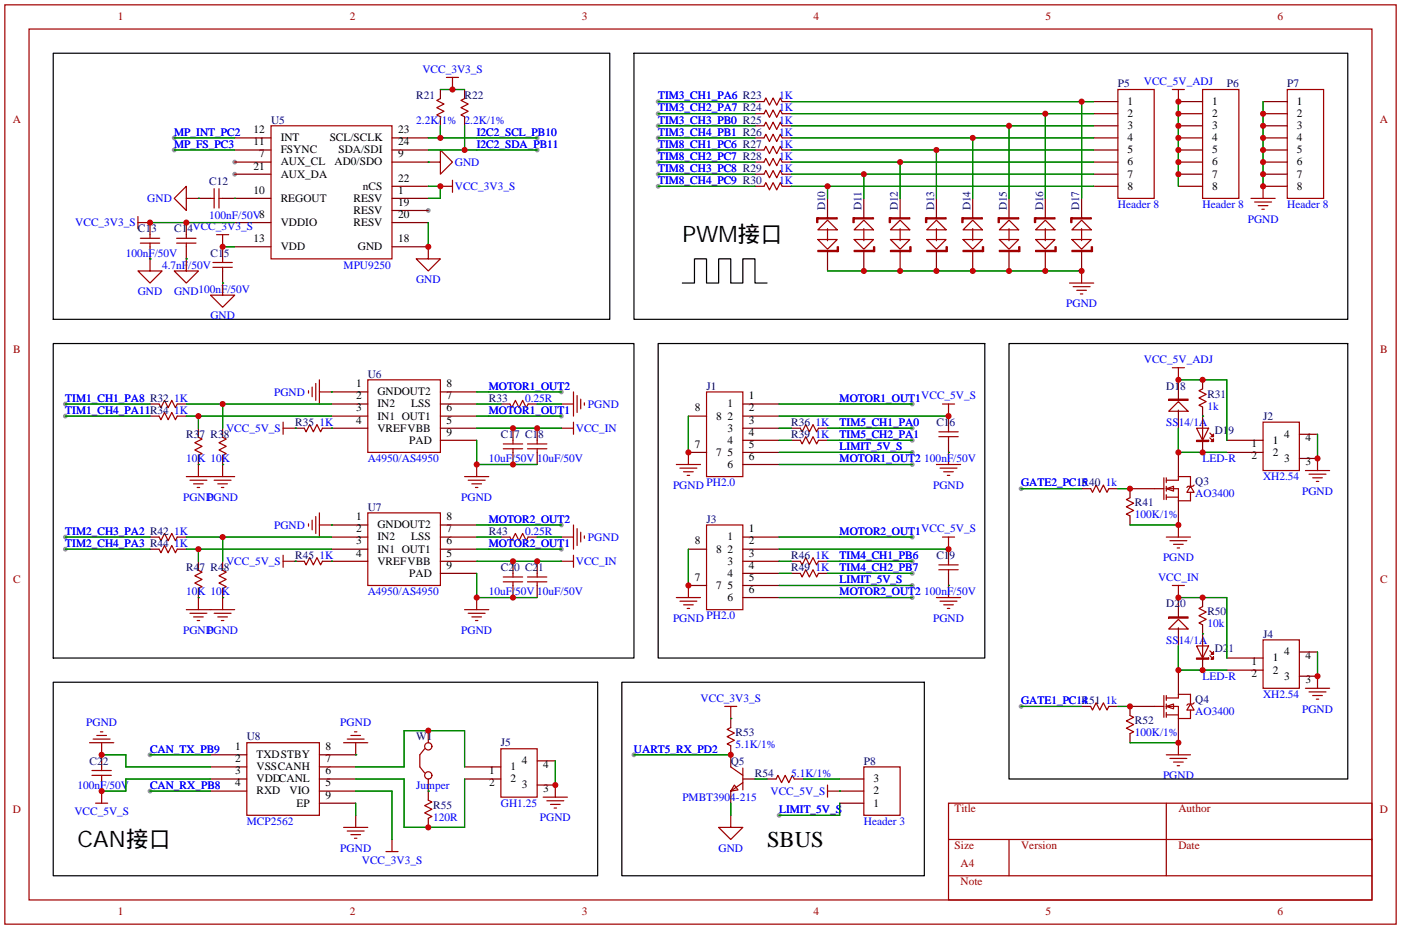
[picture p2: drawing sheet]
<svg xmlns="http://www.w3.org/2000/svg" width="294mm" height="195mm" viewBox="0 0 294 195" stroke-linecap="round" stroke-linejoin="round" font-family="sans-serif">
<g fill="#999">
<circle cx="49.3" cy="34" r=".51"/>
<circle cx="89.9" cy="44.2" r=".51"/>
<circle cx="49.3" cy="36.6" r=".51"/>
<circle cx="31.5" cy="158.5" r=".51"/>
<circle cx="31.5" cy="166.1" r=".51"/>
<circle cx="36.6" cy="29" r=".51"/>
<circle cx="36.6" cy="31.5" r=".51"/>
<circle cx="112.8" cy="29" r=".51"/>
<circle cx="112.8" cy="31.5" r=".51"/>
<circle cx="163.6" cy="171.2" r=".51"/>
<circle cx="133.1" cy="158.5" r=".51"/>
<circle cx="117.9" cy="87.4" r=".51"/>
<circle cx="117.9" cy="115.3" r=".51"/>
<circle cx="117.9" cy="82.3" r=".51"/>
<circle cx="117.9" cy="110.2" r=".51"/>
<circle cx="13.7" cy="84.8" r=".51"/>
<circle cx="13.7" cy="87.4" r=".51"/>
<circle cx="13.7" cy="112.8" r=".51"/>
<circle cx="13.7" cy="115.3" r=".51"/>
<circle cx="138.2" cy="21.3" r=".51"/>
<circle cx="138.2" cy="23.9" r=".51"/>
<circle cx="138.2" cy="26.4" r=".51"/>
<circle cx="138.2" cy="29" r=".51"/>
<circle cx="138.2" cy="31.5" r=".51"/>
<circle cx="138.2" cy="34" r=".51"/>
<circle cx="138.2" cy="36.6" r=".51"/>
<circle cx="138.2" cy="39.1" r=".51"/>
<circle cx="214.4" cy="102.6" r=".51"/>
<circle cx="214.4" cy="148.3" r=".51"/>
<circle cx="191.5" cy="84.8" r=".51"/>
<circle cx="191.5" cy="97.5" r=".51"/>
<circle cx="191.5" cy="112.8" r=".51"/>
<circle cx="191.5" cy="125.5" r=".51"/>
<circle cx="191.5" cy="89.9" r=".51"/>
<circle cx="191.5" cy="92.5" r=".51"/>
<circle cx="191.5" cy="117.9" r=".51"/>
<circle cx="191.5" cy="120.4" r=".51"/>
<circle cx="191.5" cy="95" r=".51"/>
<circle cx="191.5" cy="122.9" r=".51"/>
</g>
<g fill="none" stroke="#a10000" stroke-width=".25">
<path d="M1 1h292.1v193.1h-292.1zM6.1 6.1h281.9v182.9h-281.9zM93.7 16.3h2.6M95 16.3v2.5M234.7 18.8h7.6v22.9h-7.6zM246.1 18.8h2.6M247.4 18.8v2.5M252.5 18.8h7.6v22.9h-7.6zM270.3 18.8h7.6v22.9h-7.6zM45 39.6v4.1M46 39.6v4.1M56.9 26.4h25.4v28h-25.4z"/>
<path d="M89.9 34h2.6v-2.5l2.5 2.5-2.5 2.6v-2.6M92.5 20.7l-.8 .4 1.5 .7-1.5 .8 1.5 .8-1.5 .7 .8 .4M92.5 39.1h2.5M95 37.8v2.6M97.5 20.7l-.7 .4 1.5 .7-1.5 .8 1.5 .8-1.5 .7 .7 .4M160.4 21.3l.4-.7 .7 1.5 .8-1.5 .8 1.5 .7-1.5 .4 .7M160.4 23.9l.4-.8 .7 1.5 .8-1.5 .8 1.5 .7-1.5 .4 .8M160.4 26.4l.4-.7 .7 1.5 .8-1.5 .8 1.5 .7-1.5 .4 .7M160.4 29l.4-.8 .7 1.5 .8-1.5 .8 1.5 .7-1.5 .4 .8M160.4 31.5l.4-.8 .7 1.6 .8-1.6 .8 1.6 .7-1.6 .4 .8M160.4 34l.4-.7 .7 1.5 .8-1.5 .8 1.5 .7-1.5 .4 .7M160.4 36.6l.4-.8 .7 1.5 .8-1.5 .8 1.5 .7-1.5 .4 .8"/>
<path d="M160.4 39.1l.4-.7 .7 1.5 .8-1.5 .8 1.5 .7-1.5 .4 .7M265.2 39.1v2.6M29 46.7h2.5M29 45.5v2.5M29.5 50h4M29.5 51.1h4M31.5 54.4v2.5h2.5l-2.5 2.5-2.5-2.5h2.5M31.5 49.3v.7M31.5 51.1v.7M37.1 50h4M37.1 51.1h4M39.1 41.7v-2.6l-2.5 2.6 2.5 2.5v-2.5h2.6"/>
<path d="M39.1 54.4v2.5h2.6l-2.6 2.5-2.5-2.5h2.5M39.1 49.3v.7M39.1 51.1v.7M44.2 41.7h.8M44.7 55.1h4.1M44.7 56.1h4.1M45.5 49.3h2.5M46 41.7h.7M46.7 59.4v2.6h2.6l-2.6 2.5-2.5-2.5h2.5M46.7 49.3v2.5M46.7 54.4v.7M46.7 56.1v.8"/>
<path d="M89.9 51.8v2.6h2.6l-2.6 2.5-2.5-2.5h2.5M171.4 45.7h.3v1h-.3zM171.7 48.3l2-2.1 2.1 2.1zM171.7 45.7h4.1v.3h-4.1zM171.7 50.3h4.1l-2.1 2zM171.7 52.6h4.1v.2h-4.1zM173.7 48v2.5M175.8 51.8h.2v1h-.2zM179.1 45.7h.2v1h-.2zM179.3 48.3l2.1-2.1 2 2.1zM179.3 45.7h4.1v.3h-4.1zM179.3 50.3h4.1l-2 2z"/>
<path d="M179.3 52.6h4.1v.2h-4.1zM181.4 48v2.5M183.4 51.8h.2v1h-.2zM186.7 45.7h.2v1h-.2zM186.9 48.3l2.1-2.1 2 2.1zM186.9 45.7h4.1v.3h-4.1zM186.9 50.3h4.1l-2 2zM186.9 52.6h4.1v.2h-4.1zM189 48v2.5M191 51.8h.3v1h-.3zM194.3 45.7h.3v1h-.3zM194.6 48.3l2-2.1 2 2.1z"/>
<path d="M194.6 45.7h4v.3h-4zM194.6 50.3h4l-2 2zM194.6 52.6h4v.2h-4zM196.6 48v2.5M198.6 51.8h.3v1h-.3zM201.9 45.7h.3v1h-.3zM202.2 48.3l2-2.1 2 2.1zM202.2 45.7h4v.3h-4zM202.2 50.3h4l-2 2zM202.2 52.6h4v.2h-4zM204.2 48v2.5M206.2 51.8h.3v1h-.3z"/>
<path d="M209.5 45.7h.3v1h-.3zM209.8 48.3l2-2.1 2.1 2.1zM209.8 45.7h4.1v.3h-4.1zM209.8 50.3h4.1l-2.1 2zM209.8 52.6h4.1v.2h-4.1zM211.8 48v2.5M213.9 51.8h.2v1h-.2zM217.2 45.7h.2v1h-.2zM217.4 48.3l2.1-2.1 2 2.1zM217.4 45.7h4.1v.3h-4.1zM217.4 50.3h4.1l-2 2zM217.4 52.6h4.1v.2h-4.1z"/>
<path d="M219.5 48v2.5M221.5 51.8h.2v1h-.2zM224.5 59.4h5.1M224.8 45.7h.2v1h-.2zM225 48.3l2.1-2.1 2 2.1zM225 45.7h4.1v.3h-4.1zM225 50.3h4.1l-2 2zM225 52.6h4.1v.2h-4.1zM227.1 48v2.5M227.1 56.9v2.5M229.1 51.8h.3v1h-.3zM262.6 41.7h5.1"/>
<path d="M263.4 42.4h3.6M264.2 43.2h2M264.9 43.9h.5M67.1 79.8v5M77.2 79.8h15.3v15.2h-15.3zM225.3 60.2h3.6M226.1 61h2M226.8 61.7h.5M246.1 77.2h2.6M247.4 77.2v2.6M33.4 84.8l.4 .8 .7-1.5 .8 1.5 .8-1.5 .7 1.5 .4-.8M33.4 87.4l.4 .7 .7-1.5 .8 1.5 .8-1.5 .7 1.5 .4-.7"/>
<path d="M41.7 91.8l.7 .4-1.5 .8 1.5 .7-1.5 .8 1.5 .8-.7 .3M41.7 97.5v2.6M46.7 91.8l.8 .4-1.5 .8 1.5 .7-1.5 .8 1.5 .8-.8 .3M46.7 97.5v2.6M59.4 89.9h2.6M59.4 88.6v2.6M63.9 89.9l.4 .8 .7-1.5 .8 1.5 .7-1.5 .8 1.5 .4-.8M64.8 82v.6M65.5 81.3v2M66.3 80.5v3.6M67.1 82.3h2.5M100.1 97.5v2.6"/>
<path d="M105.7 93.2h4M105.7 94.2h4M107.1 84.8l.3 .8 .8-1.5 .8 1.5 .7-1.5 .8 1.5 .4-.8M107.7 92.5v.7M107.7 94.2v.8M110.7 93.2h4.1M110.7 94.2h4.1M112.8 92.5v.7M112.8 94.2v.8M117.9 84.8h2.5M117.9 89.9h2.5M120.4 82.3v5.1"/>
<path d="M120.4 88.6v2.6M121.2 83.1v3.5M121.9 83.8v2.1M122.7 84.6v.5M142 97.5h5.1M142.7 98.3h3.6M143.5 99.1h2M144.3 99.8h.5M144.5 95v2.5M148.3 82.3h7.7v17.8h-7.7zM168 89.9l.4 .8 .8-1.5 .7 1.5 .8-1.5 .7 1.5 .4-.8M168 92.5l.4 .7 .8-1.5 .7 1.5 .8-1.5 .7 1.5 .4-.7"/>
<path d="M196.6 97.5h5.1M197.1 90.7h4.1M197.1 91.7h4.1M197.4 98.3h3.5M197.9 84.8h2.5M198.1 99.1h2.1M198.9 99.8h.5M199.1 84.8v2.6M199.1 89.9v.8M199.1 91.7v.8M199.1 95v2.5M245.4 86.4l2-2.1 2 2.1z"/>
<path d="M245.4 83.8h4v.3h-4zM251.2 89.9h2.5l-1.2 2.6zM251.2 92.5h2.5v.2h-2.5zM252.5 81.7l-.8 .3 1.5 .8-1.5 .8 1.5 .7-1.5 .8 .8 .4M252.5 89.4v3.6M254 90.9l.5 .5M254 91.9l.5 .6M254.8 91.2v.5h-.5zM254.8 92.2v.5h-.5zM265.2 88.6h7.6v10.2h-7.6zM274.1 98.8h5M274.8 99.6h3.6"/>
<path d="M276.6 96.3v2.5M33.4 112.8l.4 .7 .7-1.5 .8 1.5 .8-1.5 .7 1.5 .4-.7M33.4 115.3l.4 .8 .7-1.5 .8 1.5 .8-1.5 .7 1.5 .4-.8M39.1 100.1h10.2M39.9 100.8h3.5M40.6 101.6h2.1M41.4 102.4h.5M41.7 119.8l.7 .3-1.5 .8 1.5 .8-1.5 .7 1.5 .8-.7 .4M45 100.8h3.5M45.7 101.6h2.1M46.5 102.4h.5M46.7 119.8l.8 .3-1.5 .8 1.5 .8-1.5 .7 1.5 .8-.8 .4"/>
<path d="M59.4 116.6v2.5M59.4 117.9h2.6M63.9 117.9l.4 .7 .7-1.5 .8 1.5 .7-1.5 .8 1.5 .4-.7M64.8 110v.5M65.5 109.2v2.1M66.3 108.5v3.5M67.1 107.7v5.1M67.1 110.2h2.5M77.2 107.7h15.3v15.2h-15.3zM97.5 100.1h5.1M98.3 100.8h3.6M99.1 101.6h2"/>
<path d="M99.8 102.4h.5M107.1 112.8l.3 .7 .8-1.5 .8 1.5 .7-1.5 .8 1.5 .4-.7M117.9 117.9h2.5M117.9 112.8h2.5M120.4 110.2v5.1M120.4 116.6v2.5M121.2 111v3.6M121.9 111.8v2M122.7 112.5v.5M148.3 110.2h7.7v17.8h-7.7zM168 117.9l.4 .7 .8-1.5 .7 1.5 .8-1.5 .7 1.5 .4-.7M197.1 118.6h4.1"/>
<path d="M197.1 119.6h4.1M197.9 112.8h2.5M199.1 112.8v2.5M199.1 117.9v.7M199.1 119.6v.8M229 102.6l.4 .8 .7-1.5 .8 1.5 .7-1.5 .8 1.5 .4-.8M237.2 104.5l-.7 .4 1.5 .8-1.5 .7 1.5 .8-1.5 .8 .7 .3M242.3 102.6h2M244.3 100.3v4.6M244.9 102.6l1.5-.5v1zM244.9 100.8h2.5v-.7h2.5v2M244.9 112.8h5"/>
<path d="M244.9 102.6h2.5v2.6h2.5v-1.8M244.9 104.4h2.5M244.9 100.3v1M244.9 102.1v1M244.9 103.9v1M245.6 113.5h3.6M246.4 114.3h2M247.1 115.1h.5M247.4 110.2v2.6M249.9 102.1l.8 1.3h-1.5zM250.7 101.9l-.3 .2h-1l-.2 .3M275.6 100.3h2"/>
<path d="M276.4 101.1h.5M39.1 128h10.2M39.9 128.8h3.5M40.6 129.5h2.1M41.4 130.3h.5M41.7 125.5v2.5M45 128.8h3.5M45.7 129.5h2.1M46.5 130.3h.5M46.7 125.5v2.5M97.5 128h5.1M98.3 128.8h3.6"/>
<path d="M99.1 129.5h2M99.8 130.3h.5M100.1 125.5v2.5M105.7 121.2h4M105.7 122.2h4M107.7 120.4v.8M107.7 122.2v.7M110.7 121.2h4.1M110.7 122.2h4.1M112.8 120.4v.8M112.8 122.2v.7M142 125.5h5.1"/>
<path d="M142.7 126.2h3.6M143.5 127h2M144.3 127.8h.5M144.5 122.9v2.6M168 120.4l.4 .8 .8-1.6 .7 1.6 .8-1.6 .7 1.6 .4-.8M196.6 125.5h5.1M197.4 126.2h3.5M198.1 127h2.1M198.9 127.8h.5M199.1 122.9v2.6M245.4 132.1l2-2.1 2 2.1zM245.4 129.5h4v.3h-4z"/>
<path d="M246.1 122.9h2.6M247.4 122.9v2.6M251.2 135.6h2.5l-1.2 2.6zM251.2 138.2h2.5v.2h-2.5zM252.5 127.4l-.8 .4 1.5 .7-1.5 .8 1.5 .7-1.5 .8 .8 .4M252.5 135.1v3.6M254 136.7l.5 .5M254 137.7l.5 .5M254.8 136.9v.5h-.5zM254.8 137.9v.5h-.5zM265.2 134.4h7.6v10.1h-7.6zM18.8 156h5.1"/>
<path d="M19.6 155.2h3.5M20.3 154.4h2.1M21.1 153.7h.5M21.3 156v2.5M51.8 156h15.3v15.2h-15.3zM72.1 156h5.1M72.9 155.2h3.6M73.7 154.4h2M74.4 153.7h.5M74.7 156v2.5M89.2 157.2l-1.1 1.3v2.5l1.1 1.3M105.2 157.2h7.6v10.2h-7.6z"/>
<path d="M152.1 148.3h2.6M153.4 152.8l-.7 .4 1.5 .7-1.5 .8 1.5 .7-1.5 .8 .7 .4M153.4 148.3v2.6M229 148.3l.4 .8 .7-1.5 .8 1.5 .7-1.5 .8 1.5 .4-.8M237.2 150.2l.8 .4-1.5 .8 1.5 .7-1.5 .8 1.5 .8-.8 .4M242.3 148.3h2M244.3 146.1v4.5M244.9 148.3l1.5-.5v1zM244.9 148.3h2.5v2.6h2.5v-1.8M244.9 146.6h2.5v-.8h2.5v2M244.9 146.1v1M244.9 147.8v1"/>
<path d="M244.9 149.6v1M244.9 150.1h2.5M244.9 158.5h5M245.6 159.3h3.6M247.4 156v2.5M249.9 147.8l.8 1.3h-1.5zM250.7 147.6l-.3 .2h-1l-.2 .3M274.1 144.5h5M274.8 145.3h3.6M275.6 146.1h2M276.4 146.8h.5M276.6 142v2.5"/>
<path d="M19.3 161.8h4.1M19.3 162.8h4.1M20.1 168.7h2.5M21.3 161v.8M21.3 162.8v.8M21.3 166.1v2.6M72.1 173.7h5.1M72.9 174.5h3.6M73.7 175.3h2M74.4 176h.5M74.7 171.2v2.5M81 178.8h2.6"/>
<path d="M82.3 176.3v2.5M89.9 168l.8 .4-1.5 .8 1.5 .7-1.5 .8 1.5 .8-.8 .3M114 167.4h5.1M114.8 168.1h3.6M115.6 168.9h2M116.3 169.7h.5M116.6 164.8v2.6M153.4 171.2v2.5h2.6l-2.6 2.6-2.5-2.6h2.5M153.4 161l2.6 1.8M154.2 164.8l.7 1.1-1.5 .2zM156 164.3l-2.6 1.8M156 161.3v4.6"/>
<path d="M162.9 163.6l.4-.8 .8 1.5 .7-1.5 .8 1.5 .8-1.5 .4 .8M173.7 166.1h2.6M173.7 164.8v2.6M181.4 161h7.6v10.2h-7.6zM199.1 168.7h88.9v20.3h-88.9zM199.1 176.3h88.9M211.8 176.3v7.6M244.9 168.7v15.2M246.4 160h2M247.1 160.8h.5M199.1 183.9h88.9"/>
<circle cx="89.9" cy="156.7" r=".76"/>
<circle cx="89.9" cy="162.8" r=".76"/>
</g>
<g fill="none" stroke="#870000" stroke-width=".25">
<path d="M92.5 18.8v1.9M95 18.8h.1M97.5 18.8v1.9M49.3 34h7.6M49.3 31.5h7.6M49.3 29h7.6M49.3 36.6h7.6M82.3 34h7.6M82.3 31.5h7.6M82.3 29h7.6M82.3 39.1h7.6M92.5 24.5v1.9"/>
<path d="M92.5 39.1h.1M97.5 24.5v1.9M158.5 34h1.9M158.5 31.5h1.9M158.5 29h1.9M158.5 36.6h1.9M158.5 39.1h1.9M158.5 21.3h1.9M158.5 23.9h1.9M158.5 26.4h1.9M164.2 34h1.9M164.2 31.5h1.9"/>
<path d="M164.2 29h1.9M164.2 36.6h1.9M164.2 39.1h1.9M164.2 21.3h1.9M164.2 23.9h1.9M164.2 26.4h1.9M229.6 34h5.1M229.6 31.5h5.1M229.6 29h5.1M229.6 36.6h5.1M229.6 39.1h5.1M229.6 21.3h5.1"/>
<path d="M229.6 23.9h5.1M229.6 26.4h5.1M247.4 34h5.1M247.4 31.5h5.1M247.4 29h5.1M247.4 36.6h5.1M247.4 39.1h5.1M247.4 21.3h5.1M247.4 23.9h5.1M247.4 26.4h5.1M265.2 39.1h5.1M265.2 34h5.1"/>
<path d="M265.2 31.5h5.1M265.2 29h5.1M265.2 36.6h5.1M265.2 21.3h5.1M265.2 23.9h5.1M265.2 26.4h5.1M31.5 54.4h.1M31.5 46.7v2.6M31.5 51.8v2.6M39.1 54.4h.1M39.1 46.7v2.6M39.1 51.8v2.6"/>
<path d="M41.7 41.7h2.5M41.7 41.7h.1M46.7 59.4h.1M46.7 41.7h10.2M46.7 51.8h.1M46.7 51.8v2.6M46.7 56.9v2.5M49.3 46.7h7.6M49.3 51.8h7.6M82.3 41.7h7.6M82.3 46.7h7.6M82.3 51.8h7.6"/>
<path d="M82.3 44.2h7.6M173.7 41.7v4M173.7 52.8v4.1M181.4 41.7v4M181.4 52.8v4.1M189 41.7v4M189 52.8v4.1M196.6 41.7v4M196.6 52.8v4.1M204.2 41.7v4M204.2 52.8v4.1M211.8 41.7v4"/>
<path d="M211.8 52.8v4.1M219.5 41.7v4M219.5 52.8v4.1M227.1 56.9h.1M227.1 41.7v4M227.1 52.8v4.1M247.4 79.8v4M247.4 79.8h.1M252.5 79.8v1.9M31.5 84.8h1.9M31.5 87.4h1.9M37.2 84.8h1.9"/>
<path d="M37.2 87.4h1.9M41.7 97.5h.1M41.7 89.9v1.9M41.7 95.6v1.9M46.7 97.5h.1M46.7 89.9v1.9M46.7 95.6v1.9M62 89.9h1.9M62 89.9h.1M67.7 89.9h9.5M69.6 82.3h7.6M69.6 84.8h7.6"/>
<path d="M69.6 87.4h7.6M69.6 82.3h.1M92.5 82.3h7.6M92.5 84.8h7.6M92.5 87.4h7.6M92.5 89.9h7.6M92.5 92.5h7.6M100.1 97.5h.1M105.2 84.8h1.9M107.7 89.9v2.6M107.7 95v2.5M110.9 84.8h1.9"/>
<path d="M112.8 89.9v2.6M112.8 95v2.5M117.9 84.8h.1M117.9 89.9h.1M144.5 95h3.8M144.5 87.4h3.8M156 84.8h7.6M156 87.4h7.6M156 89.9h7.6M156 92.5h7.6M156 97.5h7.6M156 95h7.6"/>
<path d="M166.1 89.9h1.9M166.1 92.5h1.9M171.8 89.9h1.9M171.8 92.5h1.9M199.1 95h.1M199.1 87.4h.1M199.1 87.4v2.5M199.1 92.5v2.5M247.4 86.1v3.8M247.4 95v5.1M252.5 85.5v3.9M252.5 93v2"/>
<path d="M257.6 92.5h7.6M257.6 95h7.6M272.8 91.2h3.8M272.8 96.3h3.8M31.5 112.8h1.9M31.5 115.3h1.9M37.2 112.8h1.9M37.2 115.3h1.9M41.7 117.9v1.9M46.7 117.9v1.9M62 117.9h1.9M62 117.9h.1"/>
<path d="M67.7 117.9h9.5M69.6 110.2h7.6M69.6 112.8h7.6M69.6 115.3h7.6M69.6 110.2h.1M92.5 110.2h7.6M92.5 112.8h7.6M92.5 115.3h7.6M92.5 117.9h7.6M105.2 112.8h1.9M107.7 117.9v2.5M110.9 112.8h1.9"/>
<path d="M112.8 117.9v2.5M117.9 112.8h.1M117.9 117.9h.1M144.5 115.3h3.8M156 112.8h7.6M156 115.3h7.6M156 117.9h7.6M166.1 117.9h1.9M171.8 117.9h1.9M199.1 115.3h.1M199.1 115.3v2.6M227.1 102.6h1.9"/>
<path d="M232.8 102.6h1.9M237.2 108.3v1.9M242.3 102.6h-5.1v1.9M247.4 110.2h.1M247.4 105.2v5M41.7 125.5h.1M41.7 123.6v1.9M46.7 125.5h.1M46.7 123.6v1.9M92.5 120.4h7.6M100.1 125.5h.1M107.7 122.9v2.6"/>
<path d="M112.8 122.9v2.6M144.5 122.9h3.8M156 120.4h7.6M156 125.5h7.6M156 122.9h7.6M166.1 120.4h1.9M171.8 120.4h1.9M199.1 122.9h.1M199.1 120.4v2.5M247.4 125.5h.1M247.4 125.5v4M247.4 131.8v3.8"/>
<path d="M252.5 125.5v1.9M252.5 131.2v3.9M252.5 138.7v2M257.6 138.2h7.6M272.8 136.9h3.8M21.3 158.5h.1M21.3 158.5v2.5M44.2 158.5h7.6M67.1 158.5h7.6M89.9 153.4v2.6M112.8 159.8h3.8M153.4 150.9v1.9"/>
<path d="M153.4 156.6v4.4M153.4 150.9h.1M227.1 148.3h1.9M232.8 148.3h1.9M237.2 154.1v1.9M242.3 148.3h-5.1v1.9M247.4 156h.1M247.4 140.7v5.1M247.4 150.9v5.1M257.6 140.7h7.6M272.8 142h3.8M21.3 163.6v2.5"/>
<path d="M44.2 161h7.6M44.2 163.6h7.6M44.2 166.1h7.6M67.1 161h7.6M67.1 163.6h7.6M67.1 166.1h7.6M67.1 168.7h7.6M74.7 171.2h.1M82.3 176.3h.1M89.9 163.6v4.4M89.9 171.8v1.9M97.5 161h7.7"/>
<path d="M97.5 163.6h7.7M112.8 164.8h3.8M153.4 171.2h.1M153.4 166.1v2.6M156 163.6h2.5M161 163.6h1.9M166.8 163.6h1.9M176.3 163.6h5.1M176.3 166.1h5.1M176.3 168.7h5.1M176.3 166.1h.1"/>
</g>
<path d="M11.2 11.2h116.8v55.9h-116.8zM133.1 11.2h149.9v55.9h-149.9zM143.3 59.4h2.5v-5h2.5v5h2.6v-5h2.5v5h2.6v-5h2.5v5h2.5M11.2 72.1h121.9v66.1h-121.9zM138.2 72.1h68.6v66.1h-68.6zM211.8 72.1h71.2v91.5h-71.2zM11.2 143.3h114.3v40.6h-114.3zM130.6 143.3h63.5v40.6h-63.5z" fill="none" stroke="#000" stroke-width=".25"/>
<g fill="none" stroke="#008700" stroke-width=".25">
<path d="M92.5 18.8h5M36.6 29h12.7M36.6 31.5h12.7M89.9 34h.1M89.9 29h22.9M89.9 39.1h2.6v2.6h-2.6M89.9 31.5h22.9M92.5 26.4v2.6M97.5 26.4v5.1M138.2 29h20.3M138.2 39.1h20.3M138.2 31.5h20.3"/>
<path d="M138.2 21.3h20.3M138.2 23.9h20.3M138.2 26.4h20.3M138.2 34h20.3M138.2 36.6h20.3M166.1 29h63.5M166.1 39.1h63.5M166.1 31.5h63.5M166.1 21.3h63.5M166.1 23.9h63.5M166.1 26.4h63.5M166.1 34h63.5"/>
<path d="M166.1 36.6h63.5M173.7 39.1v2.6M181.4 36.6v5.1M189 34v7.7M196.6 31.5v10.2M204.2 29v12.7M211.8 26.4v15.3M219.5 23.9v17.8M227.1 21.3v20.4M247.4 21.3v17.8M265.2 21.3v17.8M31.5 54.4h.1"/>
<path d="M31.5 46.7h17.8M39.1 54.4h.1M41.7 41.7h.1M46.7 59.4h.1M46.7 51.8h2.6M49.3 41.7h.1M89.9 46.7v5.1M173.7 56.9h53.4M247.4 79.8h10.2v12.7M13.7 87.4h17.8M13.7 84.8h17.8M39.1 87.4h30.5"/>
<path d="M39.1 84.8h30.5M41.7 97.5h.1M41.7 87.4v2.5M46.7 97.5h.1M46.7 84.8v5.1M62 89.9h.1M69.6 82.3h.1M69.6 89.9h.1M100.1 87.4h17.8M100.1 82.3h17.8M100.1 84.8h5.1M100.1 89.9h17.8"/>
<path d="M100.1 92.5v5h12.7M112.8 84.8h5.1M144.5 87.4v7.6M163.6 87.4h35.5M163.6 84.8h27.9M163.6 89.9h2.5M163.6 97.5h27.9M163.6 92.5h2.5M163.6 95h27.9M173.7 89.9h17.8M173.7 92.5h17.8M199.1 95h.1"/>
<path d="M247.4 89.9v5.1h10.2M252.5 87.4h.1M276.6 91.2v5.1M13.7 115.3h17.8M13.7 112.8h17.8M39.1 115.3h30.5M39.1 112.8h30.5M41.7 115.3v2.6M46.7 112.8v5.1M62 117.9h.1M69.6 110.2h.1M69.6 117.9h.1"/>
<path d="M100.1 115.3h17.8M100.1 110.2h17.8M100.1 112.8h5.1M100.1 117.9h17.8M112.8 112.8h5.1M144.5 115.3v7.6M163.6 115.3h35.5M163.6 112.8h27.9M163.6 117.9h2.5M173.7 117.9h17.8M214.4 102.6h12.7M234.7 102.6h2.5"/>
<path d="M237.2 110.2h10.2M41.7 125.5h.1M46.7 125.5h.1M100.1 120.4v5.1h12.7M163.6 125.5h27.9M163.6 120.4h2.5M163.6 122.9h27.9M173.7 120.4h17.8M199.1 122.9h.1M247.4 125.5h10.2v12.7M247.4 135.6v5.1h10.2M252.5 133.1h.1"/>
<path d="M276.6 136.9v5.1M21.3 158.5h5.1v2.5h17.8M31.5 158.5h12.7M74.7 158.5h.1M116.6 159.8v5M133.1 158.5h20.3M153.4 150.9h.1M214.4 148.3h12.7M234.7 148.3h2.5M237.2 156h10.2M31.5 166.1h12.7M44.2 163.6h-17.8v2.5h-5.1"/>
<path d="M74.7 161h10.1v-7.6h12.7v7.6M74.7 163.6h10.1v10.1h12.7v-10.1M74.7 166.1h7.6v10.2M74.7 168.7v2.5M89.9 166.1h.1M153.4 168.7v2.5M158.5 163.6h2.5M168.7 163.6h7.6M176.3 166.1h.1M176.3 168.7v2.5h-12.7"/>
</g>
<g fill="#c00">
<circle cx="21.3" cy="158.5" r=".63"/>
<circle cx="21.3" cy="166.1" r=".63"/>
<circle cx="89.9" cy="153.4" r=".63"/>
<circle cx="89.9" cy="173.7" r=".63"/>
<circle cx="31.5" cy="46.7" r=".63"/>
<circle cx="39.1" cy="46.7" r=".63"/>
<circle cx="92.5" cy="39.1" r=".63"/>
<circle cx="46.7" cy="51.8" r=".63"/>
<circle cx="92.5" cy="29" r=".63"/>
<circle cx="97.5" cy="31.5" r=".63"/>
<circle cx="95" cy="18.8" r=".63"/>
<circle cx="89.9" cy="51.8" r=".63"/>
<circle cx="153.4" cy="158.5" r=".63"/>
<circle cx="107.7" cy="89.9" r=".63"/>
<circle cx="112.8" cy="89.9" r=".63"/>
<circle cx="100.1" cy="97.5" r=".63"/>
<circle cx="107.7" cy="97.5" r=".63"/>
<circle cx="107.7" cy="117.9" r=".63"/>
<circle cx="112.8" cy="117.9" r=".63"/>
<circle cx="100.1" cy="125.5" r=".63"/>
<circle cx="107.7" cy="125.5" r=".63"/>
<circle cx="46.7" cy="84.8" r=".63"/>
<circle cx="41.7" cy="87.4" r=".63"/>
<circle cx="46.7" cy="112.8" r=".63"/>
<circle cx="41.7" cy="115.3" r=".63"/>
<circle cx="116.6" cy="164.8" r=".63"/>
<circle cx="227.1" cy="21.3" r=".63"/>
<circle cx="219.5" cy="23.9" r=".63"/>
<circle cx="211.8" cy="26.4" r=".63"/>
<circle cx="204.2" cy="29" r=".63"/>
<circle cx="196.6" cy="31.5" r=".63"/>
<circle cx="189" cy="34" r=".63"/>
<circle cx="181.4" cy="36.6" r=".63"/>
<circle cx="173.7" cy="39.1" r=".63"/>
<circle cx="247.4" cy="36.6" r=".63"/>
<circle cx="247.4" cy="34" r=".63"/>
<circle cx="247.4" cy="31.5" r=".63"/>
<circle cx="247.4" cy="29" r=".63"/>
<circle cx="247.4" cy="26.4" r=".63"/>
<circle cx="247.4" cy="23.9" r=".63"/>
<circle cx="247.4" cy="21.3" r=".63"/>
<circle cx="265.2" cy="39.1" r=".63"/>
<circle cx="265.2" cy="36.6" r=".63"/>
<circle cx="265.2" cy="34" r=".63"/>
<circle cx="265.2" cy="31.5" r=".63"/>
<circle cx="265.2" cy="29" r=".63"/>
<circle cx="265.2" cy="26.4" r=".63"/>
<circle cx="265.2" cy="23.9" r=".63"/>
<circle cx="181.4" cy="56.9" r=".63"/>
<circle cx="189" cy="56.9" r=".63"/>
<circle cx="196.6" cy="56.9" r=".63"/>
<circle cx="204.2" cy="56.9" r=".63"/>
<circle cx="211.8" cy="56.9" r=".63"/>
<circle cx="219.5" cy="56.9" r=".63"/>
<circle cx="227.1" cy="56.9" r=".63"/>
<circle cx="237.2" cy="102.6" r=".63"/>
<circle cx="247.4" cy="110.2" r=".63"/>
<circle cx="237.2" cy="148.3" r=".63"/>
<circle cx="247.4" cy="156" r=".63"/>
<circle cx="252.5" cy="125.5" r=".63"/>
<circle cx="247.4" cy="125.5" r=".63"/>
<circle cx="252.5" cy="79.8" r=".63"/>
<circle cx="247.4" cy="79.8" r=".63"/>
<circle cx="199.1" cy="87.4" r=".63"/>
<circle cx="199.1" cy="115.3" r=".63"/>
<circle cx="144.5" cy="95" r=".63"/>
<circle cx="144.5" cy="122.9" r=".63"/>
<circle cx="252.5" cy="95" r=".63"/>
<circle cx="247.4" cy="95" r=".63"/>
<circle cx="276.6" cy="96.3" r=".63"/>
<circle cx="252.5" cy="140.7" r=".63"/>
<circle cx="247.4" cy="140.7" r=".63"/>
<circle cx="276.6" cy="142" r=".63"/>
</g>
<g font-size="4.8">
<text x="143.3" y="50.9">PWM接口</text>
<text x="16.3" y="177.9">CAN接口</text>
<text x="161" y="177.9">SBUS</text>
</g>
<g font-size="2.4" fill="#a00000">
<text x="24.8" y="4.3">1</text>
<text x="73.4" y="4.3">2</text>
<text x="122.1" y="4.3">3</text>
<text x="170.8" y="4.3">4</text>
<text x="219.5" y="4.3">5</text>
<text x="268.2" y="4.3">6</text>
<text x="2.7" y="25.9">A</text>
<text x="289.7" y="25.9">A</text>
<text x="2.8" y="74.1">B</text>
<text x="289.8" y="74.1">B</text>
<text x="2.8" y="122.4">C</text>
<text x="289.8" y="122.4">C</text>
<text x="2.7" y="170.6">D</text>
<text x="200.4" y="170.6">Title</text>
<text x="247.4" y="170.6">Author</text>
<text x="289.7" y="170.6">D</text>
<text x="200.4" y="178.2">Size</text>
<text x="214.4" y="178.2">Version</text>
<text x="247.4" y="178.2">Date</text>
<text x="201.7" y="182">A4</text>
<text x="201.7" y="185.8">Note</text>
<text x="24.8" y="192.2">1</text>
<text x="73.4" y="192.2">2</text>
<text x="122.1" y="192.2">3</text>
<text x="170.8" y="192.2">4</text>
<text x="219.5" y="192.2">5</text>
<text x="268.2" y="192.2">6</text>
</g>
<g font-size="2.4" fill="#00f">
<text x="88.7" y="15.3">VCC_3V3_S</text>
<text x="240.1" y="17.8">VCC_5V_ADJ</text>
<text x="138.2" y="20.9">TIM3_CH1_PA6 R23</text>
<text x="138.2" y="23.4">TIM3_CH2_PA7 R24</text>
<text x="163.6" y="20.9">1K</text>
<text x="163.6" y="23.4">1K</text>
<text x="36.6" y="28.5">MP_INT_PC2</text>
<text x="87.4" y="25.9">2.2K/1% 2.2K/1%</text>
<text x="100.1" y="28.5">I2C2_SCL_PB10</text>
<text x="138.2" y="25.9">TIM3_CH3_PB0 R25</text>
<text x="138.2" y="28.5">TIM3_CH4_PB1 R26</text>
<text x="163.6" y="25.9">1K</text>
<text x="163.6" y="28.5">1K</text>
<text x="36.6" y="31">MP_FS_PC3</text>
<text x="95.5" y="34.8">GND</text>
<text x="100.1" y="31">I2C2_SDA_PB11</text>
<text x="138.2" y="31">TIM8_CH1_PC6 R27</text>
<text x="138.2" y="33.6">TIM8_CH2_PC7 R28</text>
<text x="163.6" y="31">1K</text>
<text x="163.6" y="33.6">1K</text>
<text x="95.5" y="39.9">VCC_3V3_S</text>
<text x="138.2" y="36.1">TIM8_CH3_PC8 R29</text>
<text x="138.2" y="38.6">TIM8_CH4_PC9 R30</text>
<text x="163.6" y="36.1">1K</text>
<text x="163.6" y="38.6">1K</text>
<text x="15.8" y="47.5">VCC_3V3_S</text>
<text x="30.9" y="42.4">GND</text>
<text x="43.9" y="46">100nF/50V8</text>
<text x="234.7" y="43.7">Header 8</text>
<text x="252.5" y="43.7">Header 8</text>
<text x="261.9" y="46.8">PGND</text>
<text x="270.3" y="43.7">Header 8</text>
<text x="26.4" y="53.9">100nF/50V</text>
<text x="34" y="56.4">4.7nF/50V</text>
<text x="72.1" y="56.4">MPU9250</text>
<text x="87.3" y="59.5">GND</text>
<text x="28.9" y="62">GND</text>
<text x="36.5" y="62">GND100nF/50V</text>
<text x="223.8" y="64.5">PGND</text>
<text x="44.2" y="67.1">GND</text>
<text x="240.1" y="76.2">VCC_5V_ADJ</text>
<text x="57.6" y="83.1">PGND</text>
<text x="102.6" y="81.8">MOTOR1_OUT2</text>
<text x="13.7" y="84.4">TIM1_CH1_PA8 R32</text>
<text x="13.7" y="86.9">TIM1_CH4_PA11R34</text>
<text x="36.6" y="84.4">1K</text>
<text x="36.6" y="86.9">1K</text>
<text x="67.1" y="89.4">1K</text>
<text x="102.6" y="86.9">MOTOR1_OUT1</text>
<text x="110.2" y="84.4">0.25R</text>
<text x="123.4" y="85.6">PGND</text>
<text x="171.2" y="89.4">1K</text>
<text x="176.3" y="84.4">MOTOR1_OUT1VCC_5V_S</text>
<text x="176.3" y="89.4">TIM5_CH1_PA0</text>
<text x="244.9" y="89.4">SS14/1A</text>
<text x="253.5" y="86">1k</text>
<text x="47.5" y="90.7">VCC_5V_S</text>
<text x="120.9" y="90.7">VCC_IN</text>
<text x="171.2" y="92">1K</text>
<text x="176.3" y="92">TIM5_CH2_PA1</text>
<text x="176.3" y="94.5">LIMIT_5V_S</text>
<text x="39.1" y="97.1">10K 10K</text>
<text x="77.2" y="97.1">A4950/AS4950</text>
<text x="102.6" y="97.1">10uF/50V</text>
<text x="112.8" y="97.1">10uF/50V</text>
<text x="176.3" y="97.1">MOTOR1_OUT2</text>
<text x="194.1" y="97.1">100nF/50V</text>
<text x="252.5" y="97.1">LED-R</text>
<text x="265.2" y="100.9">XH2.54</text>
<text x="38.4" y="105.2">PGND</text>
<text x="43.5" y="105.2">PGND</text>
<text x="96.8" y="105.2">PGND</text>
<text x="141.3" y="102.6">PGND PH2.0</text>
<text x="195.9" y="102.6">PGND</text>
<text x="214.4" y="102.1">GATE2_PC15</text>
<text x="232.2" y="102.1">1k</text>
<text x="251" y="104.4">AO3400</text>
<text x="273.4" y="103.9">PGND</text>
<text x="13.7" y="112.3">TIM2_CH3_PA2 R42</text>
<text x="36.6" y="112.3">1K</text>
<text x="57.6" y="111">PGND</text>
<text x="102.6" y="109.8">MOTOR2_OUT2</text>
<text x="110.2" y="112.3">0.25R</text>
<text x="123.4" y="113.6">PGND</text>
<text x="176.3" y="112.3">MOTOR2_OUT1VCC_5V_S</text>
<text x="238.3" y="108.9">100K/1%</text>
<text x="13.7" y="114.8">TIM2_CH4_PA3 R44</text>
<text x="36.6" y="114.8">1K</text>
<text x="47.5" y="118.6">VCC_5V_S</text>
<text x="67.1" y="117.4">1K</text>
<text x="102.6" y="114.8">MOTOR2_OUT1</text>
<text x="120.9" y="118.6">VCC_IN</text>
<text x="171.2" y="117.4">1K</text>
<text x="171.2" y="119.9">1K</text>
<text x="176.3" y="117.4">TIM4_CH1_PB6</text>
<text x="176.3" y="119.9">TIM4_CH2_PB7</text>
<text x="244.2" y="117.9">PGND</text>
<text x="39.1" y="125">10K 10K</text>
<text x="77.2" y="125">A4950/AS4950</text>
<text x="102.6" y="125">10uF/50V</text>
<text x="112.8" y="125">10uF/50V</text>
<text x="176.3" y="125">MOTOR2_OUT2</text>
<text x="176.3" y="122.5">LIMIT_5V_S</text>
<text x="194.1" y="125">100nF/50V</text>
<text x="243.1" y="122">VCC_IN</text>
<text x="141.3" y="130.6">PGND PH2.0</text>
<text x="195.9" y="130.6">PGND</text>
<text x="253.5" y="131.7">10k</text>
<text x="38.4" y="133.1">PGND</text>
<text x="43.5" y="133.1">PGND</text>
<text x="96.8" y="133.1">PGND</text>
<text x="244.9" y="135.2">SS14/1A</text>
<text x="252.5" y="142.8">LED-R</text>
<text x="147.1" y="147.4">VCC_3V3_S</text>
<text x="214.4" y="147.9">GATE1_PC14</text>
<text x="232.2" y="147.9">1k</text>
<text x="265.2" y="146.6">XH2.54</text>
<text x="273.4" y="149.6">PGND</text>
<text x="18.1" y="152.4">PGND</text>
<text x="71.4" y="152.4">PGND</text>
<text x="238.3" y="154.6">100K/1%</text>
<text x="251" y="150.1">AO3400</text>
<text x="31.5" y="158">CAN_TX_PB9</text>
<text x="133.1" y="158">UART5_RX_PD2</text>
<text x="154.4" y="157.1">5.1K/1%</text>
<text x="16.3" y="165.6">100nF/50V</text>
<text x="31.5" y="165.6">CAN_RX_PB8</text>
<text x="87.4" y="165.6">Jumper</text>
<text x="161.8" y="166.9">VCC_5V_S</text>
<text x="166.1" y="163.1">5.1K/1%</text>
<text x="244.2" y="163.6">PGND</text>
<text x="15.6" y="171.2">VCC_5V_S</text>
<text x="51.8" y="173.3">MCP2562</text>
<text x="90.9" y="172.4">120R</text>
<text x="105.2" y="169.4">GH1.25</text>
<text x="113.4" y="172.5">PGND</text>
<text x="143.3" y="168.2">PMBT3904-215</text>
<text x="163.6" y="170.7">LIMIT_5V_S</text>
<text x="181.4" y="173.3">Header 3</text>
<text x="71.4" y="178.8">PGND</text>
<text x="150.8" y="178.8">GND</text>
<text x="76" y="181.4">VCC_3V3_S</text>
</g>
<g font-size="2.4" fill="#000080">
<text x="87.4" y="20.9">R21</text>
<text x="97.5" y="20.9">R22</text>
<text x="234.7" y="18.3">P5</text>
<text x="257.6" y="18.3">P6</text>
<text x="270.3" y="18.3">P7</text>
<text x="56.9" y="25.9">U5</text>
<text x="43.9" y="38.9">C12</text>
<text x="173.3" y="44.2" transform="rotate(-90 173.3 44.2)">D10</text>
<text x="180.9" y="44.2" transform="rotate(-90 180.9 44.2)">D11</text>
<text x="188.5" y="44.2" transform="rotate(-90 188.5 44.2)">D12</text>
<text x="196.1" y="44.2" transform="rotate(-90 196.1 44.2)">D13</text>
<text x="203.7" y="44.2" transform="rotate(-90 203.7 44.2)">D14</text>
<text x="211.4" y="44.2" transform="rotate(-90 211.4 44.2)">D15</text>
<text x="219" y="44.2" transform="rotate(-90 219 44.2)">D16</text>
<text x="226.6" y="44.2" transform="rotate(-90 226.6 44.2)">D17</text>
<text x="29" y="48.8">C13</text>
<text x="36.6" y="48.8">C14VCC_3V3_S</text>
<text x="44.2" y="53.9">C15</text>
<text x="77.2" y="79.3">U6</text>
<text x="148.3" y="81.8">J1</text>
<text x="244.9" y="81.8">D18</text>
<text x="253.5" y="83.5">R31</text>
<text x="62" y="89.4">R35</text>
<text x="102.6" y="84.4">R33</text>
<text x="166.1" y="89.4">R36</text>
<text x="196.6" y="89.4">C16</text>
<text x="265.2" y="88.2">J2</text>
<text x="39.1" y="92">R37 R38</text>
<text x="105.2" y="92">C17 C18</text>
<text x="166.1" y="92">R39</text>
<text x="255" y="91.2">D19</text>
<text x="251" y="101.9">Q3</text>
<text x="77.2" y="107.2">U7</text>
<text x="227.1" y="102.1">R40</text>
<text x="238.3" y="106.3">R41</text>
<text x="102.6" y="112.3">R43</text>
<text x="148.3" y="109.8">J3</text>
<text x="39.1" y="119.9">R47 R48</text>
<text x="62" y="117.4">R45</text>
<text x="105.2" y="119.9">C20 C21</text>
<text x="166.1" y="117.4">R46</text>
<text x="166.1" y="119.9">R49</text>
<text x="196.6" y="117.4">C19</text>
<text x="244.9" y="127.5">D20</text>
<text x="253.5" y="129.2">R50</text>
<text x="255" y="136.9">D21</text>
<text x="265.2" y="133.9">J4</text>
<text x="227.1" y="147.9">R51</text>
<text x="251" y="147.6">Q4</text>
<text x="51.8" y="155.5">U8</text>
<text x="87.4" y="155.5">W1</text>
<text x="154.4" y="154.6">R53</text>
<text x="238.3" y="152.1">R52</text>
<text x="18.8" y="160.6">C22</text>
<text x="105.2" y="156.7">J5</text>
<text x="153.4" y="160.6">Q5</text>
<text x="181.4" y="160.6">P8</text>
<text x="158.5" y="163.1">R54</text>
<text x="90.9" y="169.8">R55</text>
</g>
<g font-size="2.4">
<text x="236.7" y="22">1</text>
<text x="254.5" y="22">1</text>
<text x="272.3" y="22">1</text>
<text x="53.2" y="28">12</text>
<text x="58.9" y="29.7">INT</text>
<text x="69.2" y="29.7">SCL/SCLK</text>
<text x="83.6" y="28">23</text>
<text x="236.7" y="24.6">2</text>
<text x="236.7" y="27.1">3</text>
<text x="236.7" y="29.7">4</text>
<text x="254.5" y="24.6">2</text>
<text x="254.5" y="27.1">3</text>
<text x="254.5" y="29.7">4</text>
<text x="272.3" y="24.6">2</text>
<text x="272.3" y="27.1">3</text>
<text x="272.3" y="29.7">4</text>
<text x="53.2" y="30.5">11</text>
<text x="53.2" y="35.6">21</text>
<text x="54.4" y="33.1">7</text>
<text x="58.9" y="34.7">AUX_CL</text>
<text x="58.9" y="32.2">FSYNC</text>
<text x="70.2" y="34.7">AD0/SDO</text>
<text x="71" y="32.2">SDA/SDI</text>
<text x="83.6" y="33.1">9</text>
<text x="83.6" y="30.5">24</text>
<text x="236.7" y="32.2">5</text>
<text x="236.7" y="34.7">6</text>
<text x="254.5" y="32.2">5</text>
<text x="254.5" y="34.7">6</text>
<text x="272.3" y="32.2">5</text>
<text x="272.3" y="34.7">6</text>
<text x="53.2" y="40.7">10</text>
<text x="58.9" y="37.3">AUX_DA</text>
<text x="76.2" y="39.8">nCS</text>
<text x="83.6" y="40.7">1</text>
<text x="83.6" y="38.1">22</text>
<text x="236.7" y="37.3">7</text>
<text x="236.7" y="39.8">8</text>
<text x="254.5" y="37.3">7</text>
<text x="254.5" y="39.8">8</text>
<text x="272.3" y="37.3">7</text>
<text x="272.3" y="39.8">8</text>
<text x="58.9" y="47.4">VDDIO</text>
<text x="58.9" y="42.4">REGOUT</text>
<text x="74.2" y="42.4">RESV</text>
<text x="74.2" y="44.9">RESV</text>
<text x="74.2" y="47.4">RESV</text>
<text x="83.6" y="43.2">19</text>
<text x="83.6" y="45.8">20</text>
<text x="53.2" y="50.8">13</text>
<text x="58.9" y="52.5">VDD</text>
<text x="75.1" y="52.5">GND</text>
<text x="83.6" y="50.8">18</text>
<text x="74.8" y="81.3">1</text>
<text x="74.8" y="83.9">2</text>
<text x="79.2" y="83">GNDOUT2</text>
<text x="93.7" y="83.9">7</text>
<text x="93.7" y="81.3">8</text>
<text x="157.2" y="83.9">1</text>
<text x="74.8" y="86.4">3</text>
<text x="74.8" y="88.9">4</text>
<text x="79.2" y="85.5">IN2</text>
<text x="79.2" y="88.1">IN1 OUT1</text>
<text x="86.4" y="85.5">LSS</text>
<text x="93.7" y="88.9">5</text>
<text x="93.7" y="86.4">6</text>
<text x="145.9" y="86.4">8</text>
<text x="150.4" y="88.1">8</text>
<text x="152.7" y="85.5">1</text>
<text x="152.7" y="88.1">2</text>
<text x="157.2" y="86.4">2</text>
<text x="157.2" y="88.9">3</text>
<text x="79.2" y="90.6">VREFVBB</text>
<text x="85.9" y="93.2">PAD</text>
<text x="93.7" y="91.5">9</text>
<text x="145.9" y="94">7</text>
<text x="150.4" y="95.7">7</text>
<text x="152.7" y="90.6">3</text>
<text x="152.7" y="93.2">4</text>
<text x="152.7" y="95.7">5</text>
<text x="157.2" y="91.5">4</text>
<text x="157.2" y="94">5</text>
<text x="262.7" y="93.9">1</text>
<text x="267.2" y="93.2">1</text>
<text x="267.2" y="95.7">2</text>
<text x="269.6" y="91.9">4</text>
<text x="274.1" y="92.6">4</text>
<text x="152.7" y="98.2">6</text>
<text x="157.2" y="96.6">6</text>
<text x="262.7" y="96.4">2</text>
<text x="269.6" y="97">3</text>
<text x="274.1" y="97.7">3</text>
<text x="74.8" y="109.3">1</text>
<text x="74.8" y="111.8">2</text>
<text x="79.2" y="110.9">GNDOUT2</text>
<text x="79.2" y="113.5">IN2</text>
<text x="86.4" y="113.5">LSS</text>
<text x="93.7" y="111.8">7</text>
<text x="93.7" y="109.3">8</text>
<text x="152.7" y="113.5">1</text>
<text x="157.2" y="111.8">1</text>
<text x="74.8" y="114.3">3</text>
<text x="74.8" y="116.9">4</text>
<text x="79.2" y="116">IN1 OUT1</text>
<text x="79.2" y="118.6">VREFVBB</text>
<text x="93.7" y="116.9">5</text>
<text x="93.7" y="114.3">6</text>
<text x="93.7" y="119.4">9</text>
<text x="145.9" y="114.3">8</text>
<text x="150.4" y="116">8</text>
<text x="152.7" y="116">2</text>
<text x="152.7" y="118.6">3</text>
<text x="157.2" y="114.3">2</text>
<text x="157.2" y="116.9">3</text>
<text x="157.2" y="119.4">4</text>
<text x="85.9" y="121.1">PAD</text>
<text x="145.9" y="122">7</text>
<text x="150.4" y="123.6">7</text>
<text x="152.7" y="121.1">4</text>
<text x="152.7" y="123.6">5</text>
<text x="157.2" y="122">5</text>
<text x="157.2" y="124.5">6</text>
<text x="152.7" y="126.2">6</text>
<text x="269.6" y="137.6">4</text>
<text x="262.7" y="139.6">1</text>
<text x="262.7" y="142.1">2</text>
<text x="267.2" y="138.9">1</text>
<text x="267.2" y="141.4">2</text>
<text x="269.6" y="142.7">3</text>
<text x="274.1" y="138.3">4</text>
<text x="274.1" y="143.4">3</text>
<text x="49.4" y="157.5">1</text>
<text x="49.4" y="160.1">2</text>
<text x="53.8" y="159.2">TXDSTBY</text>
<text x="53.8" y="161.7">VSSCANH</text>
<text x="68.3" y="160.1">7</text>
<text x="68.3" y="157.5">8</text>
<text x="107.2" y="161.7">1</text>
<text x="109.6" y="160.5">4</text>
<text x="114" y="161.2">4</text>
<text x="49.4" y="162.6">3</text>
<text x="49.4" y="165.1">4</text>
<text x="53.8" y="164.3">VDDCANL</text>
<text x="53.8" y="166.8">RXD</text>
<text x="60.8" y="166.8">VIO</text>
<text x="68.3" y="165.1">5</text>
<text x="68.3" y="162.6">6</text>
<text x="68.3" y="167.7">9</text>
<text x="102.7" y="162.4">1</text>
<text x="102.7" y="165">2</text>
<text x="107.2" y="164.3">2</text>
<text x="109.6" y="165.6">3</text>
<text x="114" y="166.2">3</text>
<text x="183.4" y="166.8">2</text>
<text x="183.4" y="164.3">3</text>
<text x="62.3" y="169.4">EP</text>
<text x="183.4" y="169.4">1</text>
</g>
</svg>
